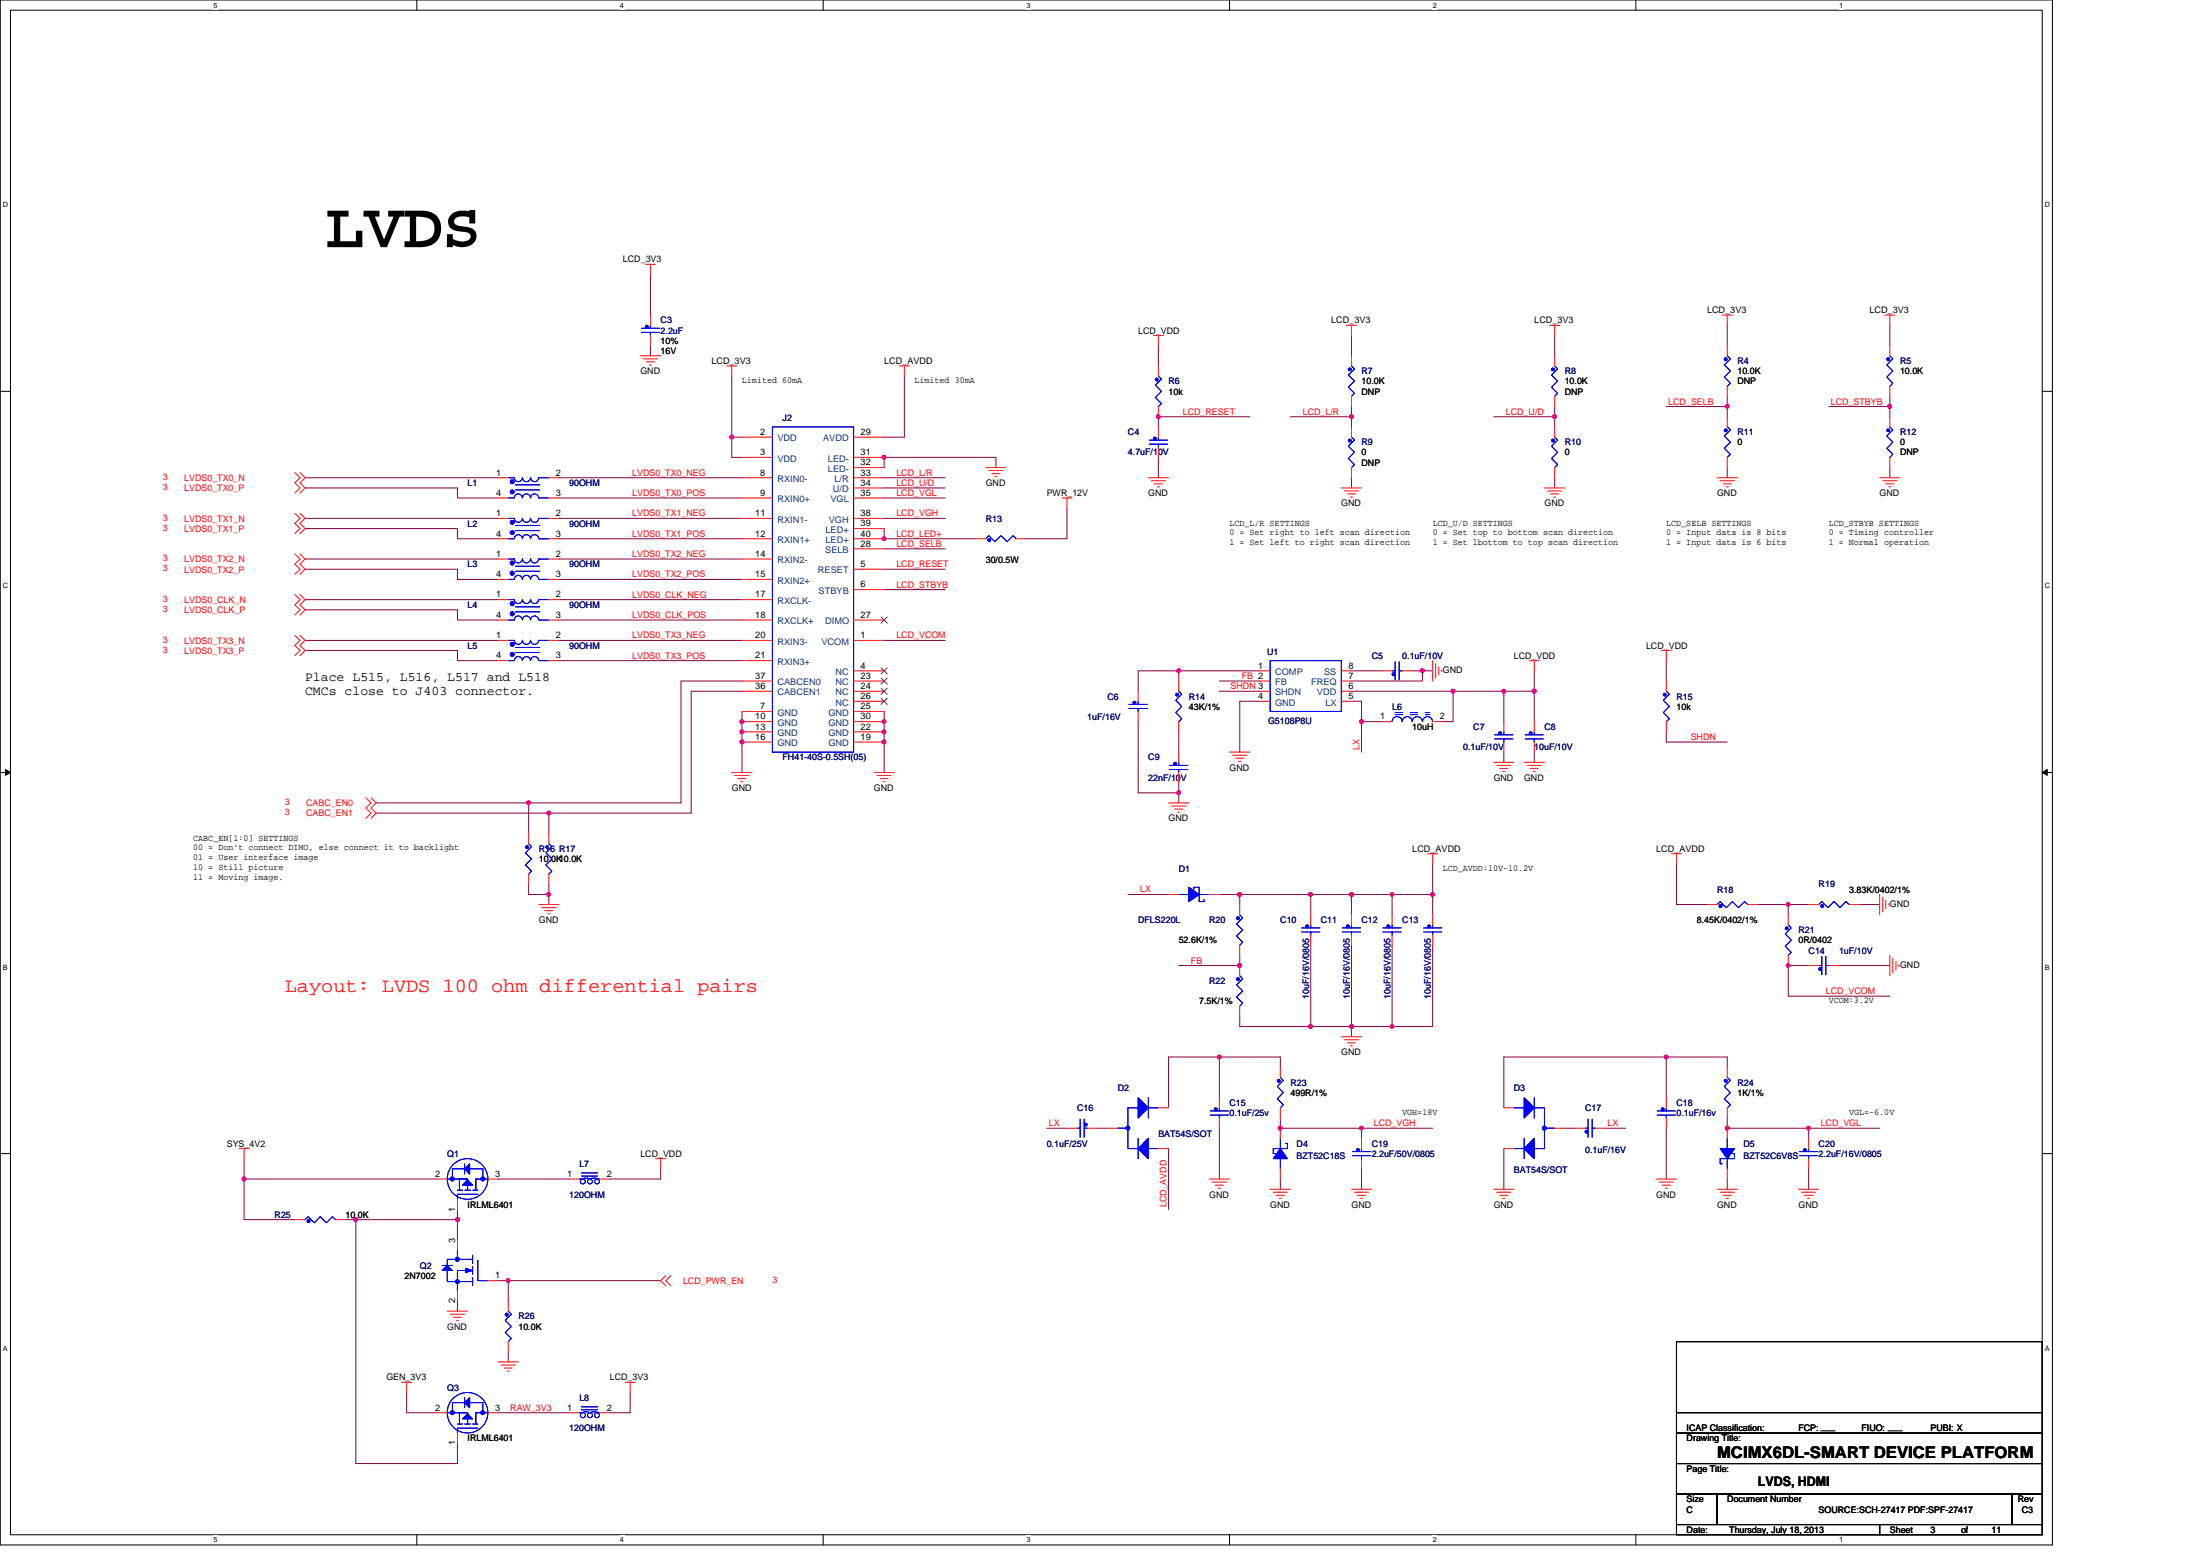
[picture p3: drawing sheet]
<svg xmlns="http://www.w3.org/2000/svg" width="297mm" height="210mm" viewBox="0 0 297 210" stroke-linecap="round" stroke-linejoin="round" font-family="sans-serif">
<path d="M0 0h277.1v208.5h-277.1zM1.4 1.4h274.3v205.7h-274.3z" fill="none" stroke="#000" stroke-width=".14"/>
<g fill="#fff">
<path d="M28.8 .1h.6v1.1h-.6z"/>
<path d="M28.8 207.3h.6v1.1h-.6z"/>
</g>
<path d="M56.3 0v1.4M56.3 207.1v1.4" fill="none" stroke="#000" stroke-width=".14"/>
<g fill="#fff">
<path d="M83.7 .1h.6v1.1h-.6z"/>
<path d="M83.7 207.3h.6v1.1h-.6z"/>
</g>
<path d="M111.1 0v1.4M111.1 207.1v1.4" fill="none" stroke="#000" stroke-width=".14"/>
<g fill="#fff">
<path d="M138.6 .1h.5v1.1h-.5z"/>
<path d="M138.6 207.3h.5v1.1h-.5z"/>
</g>
<path d="M166 0v1.4M166 207.1v1.4" fill="none" stroke="#000" stroke-width=".14"/>
<g fill="#fff">
<path d="M193.4 .1h.6v1.1h-.6z"/>
<path d="M193.4 207.3h.6v1.1h-.6z"/>
</g>
<path d="M220.9 0v1.4M220.9 207.1v1.4" fill="none" stroke="#000" stroke-width=".14"/>
<g fill="#fff">
<path d="M248.3 .1h.6v1.1h-.6z"/>
<path d="M248.3 207.3h.6v1.1h-.6z"/>
<path d="M.4 27.1h.7v1.1h-.7z"/>
<path d="M276.1 27.1h.7v1.1h-.7z"/>
<path d="M.4 78.5h.7v1.1h-.7z"/>
<path d="M276.1 78.5h.7v1.1h-.7z"/>
</g>
<path d="M0 52.8h1.4M275.7 52.8h1.4" fill="none" stroke="#000" stroke-width=".14"/>
<g fill="#fff">
<path d="M.4 130h.7v1.1h-.7z"/>
<path d="M276.1 130h.7v1.1h-.7z"/>
</g>
<path d="M0 104.2h1.4M275.7 104.2h1.4" fill="none" stroke="#000" stroke-width=".14"/>
<path d="M.7 103.8l.7 .4-.7 .4zM275.7 104.2l.7-.4v.8z" fill="#000" stroke="#000" stroke-width=".14"/>
<g fill="#fff">
<path d="M.4 181.4h.7v1.1h-.7z"/>
<path d="M276.1 181.4h.7v1.1h-.7z"/>
</g>
<path d="M0 155.7h1.4M275.7 155.7h1.4M226.4 193.4h49.3v4.1h-49.3zM226.4 197.5h49.3v4.1h-49.3zM226.4 181.1h49.3v12.3h-49.3zM226.4 190.6h49.3M226.4 205.7h27.4v1.4h-27.4zM226.4 201.6h5.4v4.1h-5.4zM231.8 201.6h39.8v4.1h-39.8zM253.8 205.7h21.9v1.4h-21.9zM271.6 201.6h4.1v4.1h-4.1z" fill="none" stroke="#000" stroke-width=".14"/>
<g fill="none" stroke="#800040" stroke-width=".14">
<path d="M87.8 37v5.5M87.8 46.6v1.4M98.8 59h1.4M98.8 59v2.7h1.4M98.8 50.8v8.2M122.1 50.8v8.2h-2.7M156.4 46.6v2.8M168.8 56.2h-12.4v1.4M174.2 56.2h8.3v1.4M182.5 45.3v2.7M182.5 54.9v1.3M201.7 56.2h8.2v1.4"/>
<path d="M209.9 45.3v2.7M209.9 54.9v1.3M225 54.9h8.2v1.3M233.2 43.9v2.7M233.2 53.5v1.4M246.9 54.9h8.3v1.3M255.2 43.9v2.7M255.2 53.5v1.4M41.2 75.4h26M41.2 71.3h20.6v1.4h5.4M41.2 70h26M41.2 64.5h26"/>
<path d="M41.2 76.8h20.6v1.4h5.4M41.2 65.8h20.6v1.4h5.4M75.5 75.4h24.7M75.5 78.2h24.7M75.5 70h24.7M75.5 72.7h24.7M75.5 64.5h24.7M75.5 67.2h24.7M119.4 74.1h8.2M119.4 65.8h8.2M119.4 79.6h8.2M119.4 67.2h8.2"/>
<path d="M119.4 70h8.2M119.4 71.3v1.4h12.3M119.4 64.5h8.2M119.4 76.8h8.2M134.5 63.1v-1.4h-15.1v1.4M144.1 68.6v4.1h-5.5M156.4 61.7v2.8M182.5 64.5v1.3M209.9 64.5v1.3M233.2 63.1v1.4M255.2 63.1v1.4M41.2 80.9h26"/>
<path d="M41.2 86.4h26M41.2 82.3h20.6v1.4h5.4M41.2 87.8h20.6v1.4h5.4M75.5 80.9h24.7M75.5 83.7h24.7M75.5 86.4h24.7M75.5 89.2h24.7M100.2 96v8.2M100.2 91.9h-8.3v16.5h-20.5M100.2 93.3h-6.9v16.4h-19.2M119.4 86.4h8.2M119.4 96v8.2"/>
<path d="M153.7 97.4v9.6h5.4M159.1 98.8v2.7M159.1 90.5h11M159.1 91.9v-1.4h-5.4v2.8M164.6 93.3h5.5M164.6 91.9h5.5M170.1 94.6h-2.7v6.9M182.5 93.3h13.7v4.1h-1.4M182.5 90.5h4.1M182.5 94.6h1.3v2.8M183.8 97.4h2.8M183.8 97.4v4.1"/>
<path d="M190.7 90.5h1.4M192.1 90.5v1.4h-9.6M192.1 90.5h1.3M196.2 93.3h6.8M203 93.3v4.1M203 93.3h4.2M207.2 93.3v4.1M207.2 90.5v2.8M225 98.8v1.3h8.2M225 89.2v2.7M50.8 109.7h23.3v2.8M50.8 108.4h20.6"/>
<path d="M71.4 119.3v1.4h2.7M71.4 108.4v4.1M74.1 119.3v1.4M159.1 105.6v1.4M159.1 107v1.4M193.4 116.6v4.1M203 101.5v1.4M207.2 101.5v1.4M226.4 116.6v5.5h4.1M74.1 120.7v1.4M152.3 120.7h5.5M164.6 120.7h2.8"/>
<path d="M167.4 137.2v1.3h9.6M167.4 120.7h9.6M167.4 128.9v1.4h-8.3M167.4 120.7v1.4M177 127.6v10.9M177 138.5h5.5M177 120.7h5.5M177 120.7v2.7M182.5 138.5v1.4M182.5 120.7v2.7M182.5 138.5h5.5M182.5 127.6v10.9"/>
<path d="M182.5 120.7h5.5M188 120.7h5.4M188 127.6v10.9M188 120.7v2.7M193.4 127.6v10.9h-5.4M193.4 120.7v2.7M237.3 122.1h4.1M241.4 122.1h2.8M241.4 122.1v1.3M244.2 130.3h-2.8v4.1h13.8M248.3 130.3h6.9M251.1 122.1h2.7"/>
<path d="M33 159.1h26M33 156.4v2.7M33 159.1v5.5h6.8M67.2 159.1h9.7M89.2 157.7v1.4h-6.9M141.3 152.3h2.8M148.2 152.3h1.3M157.8 155v8.2M164.6 142.6h-6.8v6.9M164.6 152.3v6.8M172.9 144v-1.4h-8.3v5.5M172.9 150.9v1.4h10.9"/>
<path d="M172.9 159.1v1.4M183.8 152.3h9.6M183.8 152.3v1.3M183.8 157.7v2.8M203 155v5.5M211.3 152.3h1.3M216.8 152.3h2.7M225 142.6v5.5M225 152.3v6.8M225 142.6h-22v6.9M225 142.6h8.2v1.4M233.2 159.1v1.4"/>
<path d="M233.2 150.9v1.4h11M244.2 157.7v2.8M253.8 152.3h-9.6v1.3M46.7 164.6h1.3M48 164.6v32.9h13.8v-2.7M48 164.6h13.8M61.8 175.6v1.3M61.8 163.2v1.4M61.8 164.6v2.7M67.2 172.8h1.4M68.6 172.8h20.6M68.6 172.8v2.8"/>
<path d="M54.9 187.9v2.7h4.1M67.2 190.6h9.7M68.6 182.4v1.4M85.1 187.9v2.7h-2.8"/>
</g>
<g fill="#f0f" stroke="#f0f" stroke-width=".14">
<circle cx="119.4" cy="98.8" r=".27"/>
<circle cx="119.4" cy="97.4" r=".27"/>
<circle cx="119.4" cy="100.1" r=".27"/>
<circle cx="100.2" cy="100.1" r=".27"/>
<circle cx="100.2" cy="98.8" r=".27"/>
<circle cx="100.2" cy="97.4" r=".27"/>
<circle cx="98.8" cy="59" r=".27"/>
<circle cx="71.4" cy="108.3" r=".27"/>
<circle cx="74.1" cy="109.7" r=".27"/>
<circle cx="182.5" cy="56.2" r=".27"/>
<circle cx="233.2" cy="54.9" r=".27"/>
<circle cx="209.9" cy="56.2" r=".27"/>
<circle cx="255.1" cy="54.9" r=".27"/>
<circle cx="74.1" cy="120.7" r=".27"/>
<circle cx="119.4" cy="72.7" r=".27"/>
<circle cx="119.4" cy="61.7" r=".27"/>
<circle cx="233.2" cy="152.2" r=".27"/>
<circle cx="244.2" cy="152.2" r=".27"/>
<circle cx="187.9" cy="138.5" r=".27"/>
<circle cx="164.6" cy="142.6" r=".27"/>
<circle cx="203" cy="93.3" r=".27"/>
<circle cx="177" cy="138.5" r=".27"/>
<circle cx="192" cy="90.5" r=".27"/>
<circle cx="159.1" cy="90.5" r=".27"/>
<circle cx="196.2" cy="93.3" r=".27"/>
<circle cx="182.5" cy="138.5" r=".27"/>
<circle cx="182.5" cy="120.7" r=".27"/>
<circle cx="177" cy="120.7" r=".27"/>
<circle cx="193.4" cy="120.7" r=".27"/>
<circle cx="187.9" cy="120.7" r=".27"/>
<circle cx="183.8" cy="152.2" r=".27"/>
<circle cx="172.9" cy="152.2" r=".27"/>
<circle cx="156.4" cy="56.2" r=".27"/>
<circle cx="167.4" cy="130.3" r=".27"/>
<circle cx="167.4" cy="120.7" r=".27"/>
<circle cx="225" cy="142.6" r=".27"/>
<circle cx="159.1" cy="107" r=".27"/>
<circle cx="183.8" cy="97.4" r=".27"/>
<circle cx="61.7" cy="164.6" r=".27"/>
<circle cx="68.6" cy="172.8" r=".27"/>
<circle cx="32.9" cy="159.1" r=".27"/>
<circle cx="48" cy="164.6" r=".27"/>
<circle cx="207.1" cy="93.3" r=".27"/>
<circle cx="241.4" cy="122.1" r=".27"/>
<circle cx="241.4" cy="130.3" r=".27"/>
</g>
<g fill="none" stroke="#f00" stroke-width=".14">
<path d="M87.1 35.7h1.4M87.8 35.7v1.3M86.5 48h2.7M86.9 48.4h1.9M87.3 48.8h1.1M87.7 49.3h.3M87.8 42.5v1.4M87.8 45.3v1.3M98.1 49.4h1.4M98.8 49.4v1.4M100.2 59h4.1M115.2 59h4.2"/>
<path d="M121.4 49.4h1.4M122.1 49.4v1.4M155.7 45.3h1.4M156.4 45.3v1.3M156.4 57.6v1.4M156.4 49.4v1.4M156.4 54.9v1.3M181.8 43.9h1.4M182.5 43.9v1.4M182.5 48v1.4M182.5 53.5v1.4M182.5 57.6v1.4"/>
<path d="M209.2 43.9h1.4M209.9 43.9v1.4M209.9 48v1.4M209.9 53.5v1.4M209.9 57.6v1.4M232.5 42.5h1.4M233.2 42.5v1.4M233.2 46.6v1.4M233.2 52.1v1.4M233.2 56.2v1.4M254.5 42.5h1.3M255.2 42.5v1.4"/>
<path d="M255.2 56.2v1.4M255.2 46.6v1.4M255.2 52.1v1.4M39.8 74.8l.7 .6-.7 .7 .7 .7-.7 .7M39.8 69.3l.7 .7-.7 .6 .7 .7-.7 .7M39.8 63.8l.7 .7-.7 .7 .7 .6-.7 .7M40.5 74.8l.7 .6-.7 .7 .7 .7-.7 .7M40.5 69.3l.7 .7-.7 .6 .7 .7-.7 .7M40.5 63.8l.7 .7-.7 .7 .7 .6-.7 .7M67.2 75.4h1.4M67.2 78.2h1.4M67.2 64.5h1.4"/>
<path d="M67.2 67.2h1.4M67.2 70h1.4M67.2 72.7h1.4M74.1 75.4h1.4M74.1 78.2h1.4M74.1 64.5h1.4M74.1 67.2h1.4M74.1 70h1.4M74.1 72.7h1.4M100.2 61.7h4.1M100.2 67.2h4.1M100.2 64.5h4.1"/>
<path d="M100.2 72.7h4.1M100.2 70h4.1M100.2 78.2h4.1M100.2 75.4h4.1M115.2 76.8h4.2M115.2 74.1h4.2M115.2 79.6h4.2M115.2 61.7h4.2M115.2 63.1h4.2M115.2 64.5h4.2M115.2 65.8h4.2M115.2 67.2h4.2"/>
<path d="M115.2 70h4.2M115.2 71.3h4.2M115.2 72.7h4.2M131.7 72.7h1.4M133.1 63.1h2.7M133.5 63.5h1.9M133.9 63.9h1.1M134.3 64.3h.3M137.2 72.7h1.4M143.4 67.2h1.4M144.1 67.2v1.4M155 64.5h2.8"/>
<path d="M155.4 64.9h2M155.8 65.3h1.1M156.3 65.7h.2M156.4 60.3v1.4M181.1 65.8h2.7M181.5 66.3h1.9M181.9 66.7h1.1M182.3 67.1h.3M182.5 63.1v1.4M208.5 65.8h2.8M208.9 66.3h2M209.4 66.7h1.1"/>
<path d="M209.8 67.1h.2M209.9 63.1v1.4M231.8 64.5h2.8M232.3 64.9h1.9M232.7 65.3h1.1M233.1 65.7h.3M233.2 61.7v1.4M253.8 64.5h2.7M254.2 64.9h1.9M254.6 65.3h1.1M255 65.7h.3M255.2 61.7v1.4"/>
<path d="M39.8 80.2l.7 .7-.7 .7 .7 .7-.7 .7M39.8 85.7l.7 .7-.7 .7 .7 .7-.7 .7M40.5 80.2l.7 .7-.7 .7 .7 .7-.7 .7M40.5 85.7l.7 .7-.7 .7 .7 .7-.7 .7M67.2 80.9h1.4M67.2 83.7h1.4M67.2 86.4h1.4M67.2 89.2h1.4M74.1 80.9h1.4M74.1 83.7h1.4M74.1 86.4h1.4M74.1 89.2h1.4"/>
<path d="M100.2 83.7h4.1M100.2 80.9h4.1M100.2 98.8h4.1M100.2 86.4h4.1M100.2 89.2h4.1M100.2 96h4.1M100.2 97.4h4.1M100.2 93.3h4.1M100.2 91.9h4.1M115.2 98.8h4.2M115.2 94.6h4.2M115.2 96h4.2"/>
<path d="M115.2 93.3h4.2M115.2 97.4h4.2M115.2 90.5h4.2M115.2 91.9h4.2M115.2 83.7h4.2M115.2 86.4h4.2M153.7 93.3v1.3M153.7 96v1.4M159.1 91.9v1.4M159.1 97.4v1.4M170.1 90.5h1.4M170.1 91.9h1.4"/>
<path d="M170.1 93.3h1.4M170.1 94.6h1.4M181.1 94.6h1.4M181.1 93.3h1.4M181.1 91.9h1.4M181.1 90.5h1.4M186.6 90.5h1.4M186.6 97.4h1.4M189.3 90.5h1.4M193.4 89.2v2.7M193.4 97.4h1.4M193.8 89.6v1.9"/>
<path d="M194.3 90v1.1M194.7 90.4v.3M203 97.4v1.4M206.5 89.2h1.3M207.2 89.2v1.3M207.2 97.4v1.4M224.3 87.8h1.4M225 87.8v1.4M225 91.9v1.4M225 97.4v1.4M49.4 107.7l.7 .7-.7 .7 .7 .6-.7 .7M50.1 107.7l.7 .7-.7 .7 .7 .6-.7 .7"/>
<path d="M71.4 112.5v1.4M71.4 118v1.3M74.1 112.5v1.4M74.1 118v1.3M98.8 104.2h2.7M99.2 104.6h1.9M99.6 105.1h1.1M100 105.5h.3M100.2 100.1h4.1M115.2 100.1h4.2M118 104.2h2.8M118.4 104.6h1.9"/>
<path d="M118.8 105.1h1.1M119.2 105.5h.3M157.8 108.4h2.7M158.2 108.8h1.9M158.6 109.2h1.1M159 109.6h.3M159.1 101.5v1.4M159.1 104.2v1.4M166 101.5h2.8M166.4 101.9h1.9M166.8 102.3h1.1M167.2 102.7h.3"/>
<path d="M192.8 115.2h1.3M193.4 115.2v1.4M201.7 102.9h2.7M202.1 103.3h1.9M202.5 103.7h1.1M202.9 104.1h.3M203 100.1v1.4M205.8 102.9h2.7M206.2 103.3h1.9M206.6 103.7h1.1M207 104.1h.3M207.2 100.1v1.4"/>
<path d="M225.7 115.2h1.4M226.4 115.2v1.4M72.7 122.1h2.8M73.1 122.5h2M73.6 122.9h1.1M74 123.3h.2M157.8 120.7h1.3M163.3 120.7h1.3M167.4 130.3v1.4M167.4 135.8v1.4M167.4 122.1v1.3M167.4 127.6v1.3"/>
<path d="M177 123.4v1.4M177 126.2v1.4M181.1 139.9h2.7M182.5 123.4v1.4M182.5 126.2v1.4M188 123.4v1.4M188 126.2v1.4M193.4 123.4v1.4M193.4 126.2v1.4M230.5 122.1h1.3M236 122.1h1.3M241.4 123.4v1.4"/>
<path d="M241.4 128.9v1.4M244.2 130.3h1.4M244.2 122.1h1.4M246.9 130.3h1.4M249.7 122.1h1.4M253.8 120.7v2.7M254.2 121.1v1.9M254.6 121.5v1.1M255 121.9v.3M255.2 128.9v2.8M255.6 129.3v2M256 129.8v1.1"/>
<path d="M256.4 130.2v.3M32.3 155h1.4M33 155v1.4M59 159.1h1.4M65.9 159.1h1.3M76.9 159.1h1.3M81 159.1h1.3M88.5 156.4h1.4M89.2 156.4v1.3M144.1 152.3h1.3M146.8 152.3h1.4M149.5 152.3h1.4"/>
<path d="M156.4 155h1.4M156.4 149.5h1.4M163.3 159.1h2.7M163.7 159.5h1.9M164.1 159.9h1.1M164.6 148.1v1.4M164.6 150.9v1.4M172.9 144v1.4M172.9 149.5v1.4M172.9 157.7v1.4M172.9 152.3v1.3M181.5 140.3h1.9"/>
<path d="M181.9 140.7h1.1M182.3 141.1h.3M183.8 153.6v1.4M183.8 156.4v1.3M203 149.5h1.4M203 155h1.4M209.9 152.3h1.4M212.6 152.3h1.4M215.4 152.3h1.4M223.6 159.1h2.8M224 159.5h2M224.4 159.9h1.1"/>
<path d="M225 148.1v1.4M225 150.9v1.4M233.2 144v1.4M233.2 149.5v1.4M233.2 152.3v1.3M233.2 157.7v1.4M244.2 153.6v1.4M244.2 156.4v1.3M39.8 164.6h1.4M45.3 164.6h1.4M60.4 176.9h2.7M60.8 177.4h1.9"/>
<path d="M61.2 177.8h1.1M61.6 178.2h.3M61.8 161.9v1.3M61.8 167.3v1.4M61.8 174.2v1.4M65.9 172.8h1.3M68.6 175.6v1.3M89.9 172.1l-.7 .7 .7 .7M90.6 172.1l-.7 .7 .7 .7M164.5 160.3h.3M171.5 160.5h2.7M171.9 160.9h1.9"/>
<path d="M172.3 161.3h1.1M172.7 161.7h.3M182.5 160.5h2.7M182.9 160.9h1.9M183.3 161.3h1.1M183.7 161.7h.3M201.7 160.5h2.7M202.1 160.9h1.9M202.5 161.3h1.1M202.9 161.7h.3M224.9 160.3h.2M231.8 160.5h2.8"/>
<path d="M232.3 160.9h1.9M232.7 161.3h1.1M233.1 161.7h.3M242.8 160.5h2.8M243.2 160.9h1.9M243.6 161.3h1.1M244 161.7h.3M54.2 186.5h1.4M54.9 186.5v1.4M59 190.6h1.4M61.8 193.4v1.4M65.9 190.6h1.3"/>
<path d="M67.2 183.8h2.8M67.7 184.2h1.9M68.1 184.6h1.1M68.5 185h.3M68.6 181.1v1.3M76.9 190.6h1.3M81 190.6h1.3M84.4 186.5h1.4M85.1 186.5v1.4"/>
</g>
<g fill="none" stroke="#00f" stroke-width=".14">
<path d="M86.6 44.9h2.5M86.6 44.3h2.5M87.8 44.9v.4M87.8 43.9v.4M104.3 57.6h10.9v43.9h-10.9zM155.2 59.9h2.4M155.2 59.4h2.4M156.4 59v.4M156.4 50.8l.4 .4-.8 .8 .8 .8-.8 .8 .8 .9-.4 .4M156.4 59.9v.4M182.5 49.4l.4 .4-.8 .8 .8 .8-.8 .9 .8 .8-.4 .4M182.5 59l.4 .4-.8 .8 .8 .8-.8 .9 .8 .8-.4 .4"/>
<path d="M209.9 49.4l.4 .4-.8 .8 .8 .8-.8 .9 .8 .8-.4 .4M209.9 59l.4 .4-.8 .8 .8 .8-.8 .9 .8 .8-.4 .4M233.2 48l.4 .4-.8 .9 .8 .8-.8 .8 .8 .8-.4 .4M233.2 57.6l.4 .4-.8 .8 .8 .9-.8 .8 .8 .8-.4 .4M255.2 57.6l.4 .4-.8 .8 .8 .9-.8 .8 .8 .8-.4 .4M255.2 48l.4 .4-.8 .9 .8 .8-.8 .8 .8 .8-.4 .4M68.6 67.2h.8M68.6 72.7h.8M68.6 75.4h.8M68.6 64.5h.8M69.2 75.9h.1M69.2 64.9h.1"/>
<path d="M69.2 70.4h.1M69.4 67.2a.54 .54 0 0 1 .6-.5 .54 .54 0 0 1 .5 .5M69.4 72.7a.54 .54 0 0 1 .6-.5 .54 .54 0 0 1 .5 .5M69.4 75.4a.54 .54 0 0 0 .6 .6 .54 .54 0 0 0 .5-.6M69.4 64.5a.54 .54 0 0 0 .6 .5 .54 .54 0 0 0 .5-.5M69.6 76.4h3.3M69.6 65.4h3.3M69.6 70.9h3.3M69.6 77.1h3.3M69.6 66.1h3.3M69.6 71.6h3.3M70.5 78.2a.54 .54 0 0 0-.5-.6 .54 .54 0 0 0-.6 .6h-.8"/>
<path d="M70.5 69.9a.54 .54 0 0 1-.5 .6 .54 .54 0 0 1-.6-.6l-.8 .1M70.5 78.2a.54 .54 0 0 1 .6-.6 .54 .54 0 0 1 .5 .6M70.5 67.2a.54 .54 0 0 1 .6-.5 .54 .54 0 0 1 .5 .5M70.5 72.7a.54 .54 0 0 1 .6-.5 .54 .54 0 0 1 .5 .5M70.5 75.4a.54 .54 0 0 0 .6 .6 .54 .54 0 0 0 .5-.6M70.5 64.5a.54 .54 0 0 0 .6 .5 .54 .54 0 0 0 .5-.5M70.5 69.9a.54 .54 0 0 0 .6 .6 .54 .54 0 0 0 .5-.6M71.6 78.2a.55 .55 0 0 1 .6-.6 .55 .55 0 0 1 .5 .6h1.4M71.6 67.2a.54 .54 0 0 1 .6-.5 .54 .54 0 0 1 .5 .5M71.6 72.7a.54 .54 0 0 1 .6-.5 .54 .54 0 0 1 .5 .5M71.6 75.4a.54 .54 0 0 0 .6 .6 .54 .54 0 0 0 .5-.6M71.6 64.5a.54 .54 0 0 0 .6 .5 .54 .54 0 0 0 .5-.5"/>
<path d="M71.6 69.9a.55 .55 0 0 0 .6 .6 .55 .55 0 0 0 .5-.5h1.4M72.7 67.2h1.4M72.7 72.7h1.4M72.7 75.4h1.4M72.7 64.5h1.4M133.1 72.7l.4-.4 .8 .8 .8-.8 .9 .8 .8-.8 .4 .4M68.6 83.7h.8M69.2 81.3h.1M69.2 86.8h.1M69.4 83.7a.54 .54 0 0 1 .6-.6 .54 .54 0 0 1 .5 .6M69.6 81.9h3.3M69.6 87.4h3.3"/>
<path d="M69.6 82.6h3.3M69.6 88.1h3.3M70.5 89.1a.54 .54 0 0 0-.5-.5 .54 .54 0 0 0-.6 .6h-.8M70.5 80.9a.54 .54 0 0 1-.5 .5 .54 .54 0 0 1-.6-.5h-.8M70.5 86.4a.54 .54 0 0 1-.5 .6 .54 .54 0 0 1-.6-.6h-.8M70.5 83.7a.54 .54 0 0 1 .6-.6 .54 .54 0 0 1 .5 .6M70.5 89.1a.54 .54 0 0 1 .6-.5 .54 .54 0 0 1 .5 .5M70.5 80.9a.54 .54 0 0 0 .6 .5 .54 .54 0 0 0 .5-.5M70.5 86.4a.54 .54 0 0 0 .6 .6 .54 .54 0 0 0 .5-.6M71.6 83.7a.54 .54 0 0 1 .6-.6 .54 .54 0 0 1 .5 .6M71.6 89.1a.55 .55 0 0 1 .6-.5 .55 .55 0 0 1 .5 .6h1.4M71.6 80.9a.55 .55 0 0 0 .6 .5 .55 .55 0 0 0 .5-.5h1.4"/>
<path d="M71.6 86.4a.55 .55 0 0 0 .6 .6 .55 .55 0 0 0 .5-.6h1.4M72.7 83.7h1.4M152.4 95.6h2.5M152.4 95.1h2.5M153.7 95.6v.4M153.7 94.6v.5M159.1 93.3l.5 .4-.9 .8 .9 .8-.9 .9 .9 .8-.5 .4M171.5 89.2h9.6v6.8h-9.6zM188 90.5h.4M188.4 89.3v2.5M188.9 89.3v2.5M188.9 90.5h.4"/>
<path d="M189.3 97.4a.68 .68 0 0 0-.7-.7 .68 .68 0 0 0-.6 .7M192 97.4a.69 .69 0 0 0-.6-.7 .69 .69 0 0 0-.7 .7 .67 .67 0 0 0-.7-.7 .67 .67 0 0 0-.7 .7M193.4 97.4a.68 .68 0 0 0-.7-.7 .68 .68 0 0 0-.6 .7M201.8 99.7h2.5M201.8 99.2h2.5M203 98.8v.4M203 99.7v.4M205.9 99.7h2.5M205.9 99.2h2.5M207.2 99.7v.4M207.2 98.8v.4M225 93.3l.4 .4-.8 .8 .8 .8-.8 .9 .8 .8-.4 .4"/>
<path d="M71.4 113.9l.4 .4-.9 .8 .9 .8-.9 .8 .9 .9-.4 .4M74.1 113.9l.4 .4-.8 .8 .8 .8-.8 .8 .8 .9-.4 .4M157.9 103.8h2.5M157.9 103.3h2.5M159.1 103.8v.4M159.1 102.9v.4M159.1 120.7h1.4M161.2 120v-.3h.7v2h.7v-.3M161.9 120.7h1.4M167.4 131.7l.4 .4-.8 .8 .8 .8-.8 .9 .8 .8-.4 .4M167.4 123.4l.4 .5-.8 .8 .8 .8-.8 .8 .8 .8-.4 .5M175.7 125.8h2.5"/>
<path d="M175.7 125.2h2.5M177 125.8v.4M177 124.8v.4M181.2 125.8h2.5M181.2 125.2h2.5M182.5 124.8v.4M182.5 125.8v.4M186.7 125.8h2.5M186.7 125.2h2.5M188 125.8v.4M188 124.8v.4M192.2 125.8h2.5"/>
<path d="M192.2 125.2h2.5M193.4 125.8v.4M193.4 124.8v.4M231.8 122.1l.5-.4 .8 .8 .8-.8 .8 .8 .8-.8 .5 .4M241.4 124.8l.4 .4-.8 .8 .8 .9-.8 .8 .8 .8-.4 .4M245.6 130.3h.4M245.6 122.1l.4-.4 .8 .8 .8-.8 .8 .8 .9-.8 .4 .4M246 129.1v2.5M246.5 129.1v2.5M246.5 130.3h.4M60.4 159.1h2.7v1.5M61.8 159.1h1.3v.6"/>
<path d="M62 159.2v1.3M62 159.1v1.5M62.7 157.1v1.3M62.7 157.7h-1.6v1.4M63.4 157.7h1.8v1.4M64.5 159.1h-.3v1.4M65.9 159.1h-1.7v1.5M78.2 159.1h.4M78.5 158.7h2.2M78.5 158.3h2.2M78.6 159.1l.5-.1 .5 .1M80.6 159.1h.4"/>
<path d="M80.7 159h-.5l-.5 .1M145.4 152.3h.4M145.8 151v2.5M146.4 151v2.5M146.4 152.3h.4M150.9 152.3h1.4M152.3 152.3v2.7h1.4M153.7 153.6v2.8M153.7 149.5h-1.4v2.8M155 155h1.4M155 149.5h1.4M155 148.1v2.8"/>
<path d="M163.4 150.5h2.5M163.4 149.9h2.5M164.6 149.5v.4M164.6 150.5v.4M172.9 145.4l.4 .4-.8 .8 .8 .8-.8 .9 .8 .8-.4 .4M172.9 156.4v1.3M172.9 153.6v1.4M173.5 154.3h.3v.7h-1.9v.7h.3M182.6 156h2.5M182.6 155.4h2.5M183.8 156v.4M183.8 155v.4"/>
<path d="M204.4 155h1.4M204.4 149.5h1.4M205.8 153.6v2.8M207.2 149.5h1.3v2.8M207.2 148.1v2.8M208.5 152.3h1.4M208.5 152.3v2.7h-1.3M214 152.3h.4M214.4 151v2.5M215 151v2.5M215 152.3h.4M223.7 150.5h2.5"/>
<path d="M223.7 149.9h2.5M225 150.5v.4M225 149.5v.4M233.2 145.4l.4 .4-.8 .8 .8 .8-.8 .9 .8 .8-.4 .4M233.2 153.6v1.4M233.2 156.4v1.3M233.9 155.7h.3v.7h-1.9v.7h.2M242.9 156h2.5M242.9 155.4h2.5M244.2 156v.4M244.2 155v.4M41.2 164.6l.4-.4 .8 .8 .8-.8 .9 .8 .8-.8 .4 .4"/>
<path d="M59.7 170.8h1.4M60.4 171.4v1.6h3.4M61.8 168.7v1.2M61.8 160.6h.7M62.7 160.6h.8M63.1 171.4h-1.3v2.8M63.8 160.6h.7M63.8 169.9h-3.4v.9M63.8 172.4v1.1M63.8 170.9v1.1M63.8 169.4v1.1M64.5 170.1v2.7h1.4"/>
<path d="M64.5 161.2h-2.7v.7M68.6 176.9l.4 .5-.8 .8 .8 .8-.8 .8 .8 .8-.4 .5M60.4 190.6h2.7v1.6M61.8 190.6h1.3v.6M61.8 192.2h.7M62 190.8v1.2M62 190.6v1.6M62.7 188.6v1.4M62.7 189.3h-1.6v1.3M62.7 192.2h.8M63.4 189.3h1.8v1.3M63.8 192.2h.7"/>
<path d="M64.5 190.6h-.3v1.4M64.5 192.7h-2.7v.7M65.9 190.6h-1.7v1.6M78.2 190.6h.4M78.5 190.2h2.2M78.5 189.8h2.2M78.6 190.6l.5-.1 .5 .1M80.6 190.6h.4M80.7 190.6l-.5-.1-.5 .1"/>
<circle cx="63.1" cy="159.1" r="2.75"/>
<circle cx="78.7" cy="159.4" r=".33"/>
<circle cx="79.7" cy="159.4" r=".33"/>
<circle cx="80.6" cy="159.4" r=".33"/>
<circle cx="63.1" cy="190.6" r="2.74"/>
<circle cx="78.7" cy="191" r=".34"/>
<circle cx="79.6" cy="191" r=".34"/>
<circle cx="80.6" cy="191" r=".34"/>
</g>
<g fill="#00f" stroke="#00f" stroke-width=".14">
<path d="M187.3 124.9h.3v.2h-.3z" fill-rule="evenodd"/>
<path d="M187.3 124.9h.3v.2h-.3z" fill-rule="evenodd"/>
<path d="M167 132h.3v.3h-.3z" fill-rule="evenodd"/>
<path d="M167 132h.3v.3h-.3z" fill-rule="evenodd"/>
<path d="M182.1 49.7h.3v.3h-.3z" fill-rule="evenodd"/>
<path d="M182.1 49.7h.3v.3h-.3z" fill-rule="evenodd"/>
<path d="M209.5 49.7h.3v.3h-.3z" fill-rule="evenodd"/>
<path d="M209.5 49.7h.3v.3h-.3z" fill-rule="evenodd"/>
<path d="M232.9 48.3h.2v.3h-.2z" fill-rule="evenodd"/>
<path d="M232.9 48.3h.2v.3h-.2z" fill-rule="evenodd"/>
<path d="M63.4 157.1v1.3l-.7-.7z" fill-rule="evenodd"/>
<path d="M63.1 159.2l.7 .7h-1.3z" fill-rule="evenodd"/>
<path d="M63.4 157.1v1.3l-.7-.7z" fill-rule="evenodd"/>
<path d="M63.1 159.2l.7 .7h-1.3z" fill-rule="evenodd"/>
<path d="M182.1 59.3h.3v.3h-.3z" fill-rule="evenodd"/>
<path d="M182.1 59.3h.3v.3h-.3z" fill-rule="evenodd"/>
<path d="M209.5 59.3h.3v.3h-.3z" fill-rule="evenodd"/>
<path d="M209.5 59.3h.3v.3h-.3z" fill-rule="evenodd"/>
<path d="M160.5 119.7l1.4 1-1.4 1z" fill-rule="evenodd"/>
<path d="M160.5 119.7l1.4 1-1.4 1z" fill-rule="evenodd"/>
<path d="M224.4 149.6h.2v.2h-.2z" fill-rule="evenodd"/>
<path d="M224.4 149.6h.2v.2h-.2z" fill-rule="evenodd"/>
<path d="M164 149.6h.3v.2h-.3z" fill-rule="evenodd"/>
<path d="M164 149.6h.3v.2h-.3z" fill-rule="evenodd"/>
<path d="M59.7 171.4l.7-.6 .7 .6z" fill-rule="evenodd"/>
<path d="M62.9 171.2l.9 .2-.9 .3z" fill-rule="evenodd"/>
<path d="M59.7 171.4l.7-.6 .7 .6z" fill-rule="evenodd"/>
<path d="M62.9 171.2l.9 .2-.9 .3z" fill-rule="evenodd"/>
<path d="M153.7 155l1.3-1.4v2.8z" fill-rule="evenodd"/>
<path d="M153.7 148.1l1.3 1.4-1.3 1.4z" fill-rule="evenodd"/>
<path d="M153.7 155l1.3-1.4v2.8z" fill-rule="evenodd"/>
<path d="M153.7 148.1l1.3 1.4-1.3 1.4z" fill-rule="evenodd"/>
<path d="M158.5 102.9h.3v.3h-.3z" fill-rule="evenodd"/>
<path d="M158.5 102.9h.3v.3h-.3z" fill-rule="evenodd"/>
<path d="M63.4 188.6v1.4l-.7-.7z" fill-rule="evenodd"/>
<path d="M62.5 191.5l.6-.7 .7 .7z" fill-rule="evenodd"/>
<path d="M63.4 188.6v1.4l-.7-.7z" fill-rule="evenodd"/>
<path d="M62.5 191.5l.6-.7 .7 .7z" fill-rule="evenodd"/>
<path d="M232.3 155h1.9l-1 1.4z" fill-rule="evenodd"/>
<path d="M232.3 155h1.9l-1 1.4z" fill-rule="evenodd"/>
<path d="M172.9 155l.9 1.4h-1.9z" fill-rule="evenodd"/>
<path d="M172.9 155l.9 1.4h-1.9z" fill-rule="evenodd"/>
<path d="M181.8 124.9h.3v.2h-.3z" fill-rule="evenodd"/>
<path d="M181.8 124.9h.3v.2h-.3z" fill-rule="evenodd"/>
<path d="M205.8 148.1l1.4 1.4-1.4 1.4z" fill-rule="evenodd"/>
<path d="M205.8 155l1.4-1.4v2.8z" fill-rule="evenodd"/>
<path d="M205.8 148.1l1.4 1.4-1.4 1.4z" fill-rule="evenodd"/>
<path d="M205.8 155l1.4-1.4v2.8z" fill-rule="evenodd"/>
<path d="M68.3 177.3h.2v.2h-.2z" fill-rule="evenodd"/>
<path d="M68.3 177.3h.2v.2h-.2z" fill-rule="evenodd"/>
<path d="M202.4 98.8h.3v.3h-.3z" fill-rule="evenodd"/>
<path d="M202.4 98.8h.3v.3h-.3z" fill-rule="evenodd"/>
<path d="M254.8 48.3h.3v.3h-.3z" fill-rule="evenodd"/>
<path d="M254.8 48.3h.3v.3h-.3z" fill-rule="evenodd"/>
<path d="M243.6 155.1h.2v.2h-.2z" fill-rule="evenodd"/>
<path d="M243.6 155.1h.2v.2h-.2z" fill-rule="evenodd"/>
<path d="M71 114.2h.3v.2h-.3z" fill-rule="evenodd"/>
<path d="M71 114.2h.3v.2h-.3z" fill-rule="evenodd"/>
<path d="M146.4 151.6h.3v.3h-.3z" fill-rule="evenodd"/>
<path d="M146.4 151.6h.3v.3h-.3z" fill-rule="evenodd"/>
<circle cx="172.7" cy="145.9" r=".19"/>
<circle cx="245.8" cy="130.8" r=".2"/>
<circle cx="69.2" cy="77.4" r=".27"/>
<circle cx="69.2" cy="76" r=".27"/>
<circle cx="153.2" cy="94.8" r=".2"/>
<circle cx="188.1" cy="91" r=".19"/>
<circle cx="183.3" cy="155.2" r=".19"/>
<circle cx="61.1" cy="159.1" r=".27"/>
<circle cx="65.2" cy="159.1" r=".27"/>
<circle cx="233" cy="58.1" r=".19"/>
<circle cx="69.2" cy="82.8" r=".27"/>
<circle cx="69.2" cy="81.5" r=".27"/>
<circle cx="193" cy="125" r=".19"/>
<circle cx="61.7" cy="169.9" r=".27"/>
<circle cx="61.8" cy="173" r=".26"/>
<circle cx="152.3" cy="152.2" r=".27"/>
<circle cx="176.5" cy="125" r=".19"/>
<circle cx="73.9" cy="114.3" r=".19"/>
<circle cx="133.6" cy="72.9" r=".19"/>
<circle cx="233" cy="145.9" r=".19"/>
<circle cx="255" cy="58.1" r=".19"/>
<circle cx="61.1" cy="190.6" r=".27"/>
<circle cx="65.2" cy="190.6" r=".27"/>
<circle cx="87.3" cy="44.1" r=".19"/>
<circle cx="155.9" cy="59.2" r=".19"/>
<circle cx="41.7" cy="164.8" r=".2"/>
<circle cx="224.8" cy="93.7" r=".19"/>
<circle cx="69.2" cy="66.4" r=".26"/>
<circle cx="69.2" cy="65" r=".27"/>
<circle cx="208.5" cy="152.2" r=".27"/>
<circle cx="167.2" cy="123.9" r=".2"/>
<circle cx="156.2" cy="51.2" r=".19"/>
<circle cx="69.2" cy="71.9" r=".27"/>
<circle cx="69.2" cy="70.5" r=".27"/>
<circle cx="69.2" cy="88.3" r=".27"/>
<circle cx="69.2" cy="87" r=".26"/>
<circle cx="232.3" cy="122.3" r=".2"/>
<circle cx="206.7" cy="99" r=".19"/>
<circle cx="246" cy="122.3" r=".2"/>
<circle cx="214.2" cy="152.7" r=".19"/>
<circle cx="158.9" cy="93.7" r=".19"/>
<circle cx="241.2" cy="125.3" r=".19"/>
</g>
<path d="M119 94.2l.8 .9M119 92.9l.8 .8M119 90.1l.8 .9M119 91.5l.8 .8M119 83.3l.8 .8M119.8 94.2l-.8 .9M119.8 92.9l-.8 .8M119.8 90.1l-.8 .9M119.8 91.5l-.8 .8M119.8 83.3l-.8 .8" fill="none" stroke="#804000" stroke-width=".14"/>
<path d="M188.4 96.4h4.6M188.4 96.2h4.6" fill="none" stroke="#fff" stroke-width=".14" stroke-dasharray="1 1 1 1 1 1 1 1"/>
<path d="M188.4 96.4h4.6M188.4 96.2h4.6" fill="none" stroke="#00f" stroke-width=".14" stroke-dasharray="1 1 1 1 1 1 1 1"/>
<text font-size="8.8" x="43.9" y="33.4">LVDS</text>
<text font-size="2.7" fill="#f00" x="38.5" y="133.9">Layout: LVDS 100 ohm differential pairs</text>
<text font-size="2.2" x="231.8" y="196.8">MCIMX6DL-SMART DEVICE PLATFORM</text>
<g font-size="1.8">
<text x="41.2" y="91.9">Place L515, L516, L517 and L518</text>
<text x="41.2" y="93.8">CMCs close to J403 connector.</text>
<text x="237.3" y="200.5">LVDS, HDMI</text>
</g>
<g font-size="1.2">
<text x="84.1" y="35.4">LCD_3V3</text>
<text x="89.2" y="46.4">10%</text>
<text x="89.2" y="47.8">16V</text>
<text x="153.7" y="45">LCD_VDD</text>
<text x="179.7" y="43.6">LCD_3V3</text>
<text x="207.2" y="43.6">LCD_3V3</text>
<text x="230.5" y="42.3">LCD_3V3</text>
<text x="252.4" y="42.3">LCD_3V3</text>
<text x="86.5" y="50.5">GND</text>
<text x="96.1" y="49.1">LCD_3V3</text>
<text x="100.2" y="51.7">Limited 60mA</text>
<text x="119.4" y="49.1">LCD_AVDD</text>
<text x="123.5" y="51.7">Limited 30mA</text>
<text x="157.8" y="53.3">10k</text>
<text x="183.8" y="51.9">10.0K</text>
<text x="183.8" y="53.3">DNP</text>
<text x="211.3" y="51.9">10.0K</text>
<text x="211.3" y="53.3">DNP</text>
<text x="234.6" y="50.5">10.0K</text>
<text x="234.6" y="51.9">DNP</text>
<text x="256.5" y="50.5">10.0K</text>
<text x="102.7" y="58.7">2</text>
<text x="116.2" y="58.7">29</text>
<text x="67" y="64.2">1</text>
<text x="75.1" y="64.2">2</text>
<text x="102.7" y="61.4">3</text>
<text x="102.7" y="64.2">8</text>
<text x="116.2" y="64.2">33</text>
<text x="116.2" y="65.6">34</text>
<text x="116.2" y="61.4">31</text>
<text x="116.2" y="62.8">32</text>
<text x="133.1" y="65.6">GND</text>
<text x="183.8" y="61.5">0</text>
<text x="183.8" y="62.8">DNP</text>
<text x="211.3" y="61.5">0</text>
<text x="234.6" y="60.1">0</text>
<text x="256.5" y="60.1">0</text>
<text x="256.5" y="61.5">DNP</text>
<text x="67" y="66.9">4</text>
<text x="67" y="69.7">1</text>
<text x="75.1" y="66.9">3</text>
<text x="75.1" y="69.7">2</text>
<text x="102" y="69.7">11</text>
<text x="102.7" y="66.9">9</text>
<text x="116.2" y="66.9">35</text>
<text x="116.2" y="71">39</text>
<text x="116.2" y="69.7">38</text>
<text x="141.3" y="67">PWR_12V</text>
<text x="155" y="67">GND</text>
<text x="166" y="70.9">LCD_L/R SETTINGS</text>
<text x="181.1" y="68.3">GND</text>
<text x="193.4" y="70.9">LCD_U/D SETTINGS</text>
<text x="208.5" y="68.3">GND</text>
<text x="225" y="70.9">LCD_SELB SETTINGS</text>
<text x="231.8" y="67">GND</text>
<text x="246.9" y="70.9">LCD_STBYB SETTINGS</text>
<text x="253.8" y="67">GND</text>
<text x="67" y="75.1">1</text>
<text x="67" y="77.9">4</text>
<text x="67" y="72.4">4</text>
<text x="75.1" y="75.1">2</text>
<text x="75.1" y="77.9">3</text>
<text x="75.1" y="72.4">3</text>
<text x="102" y="72.4">12</text>
<text x="102" y="77.9">15</text>
<text x="102" y="75.1">14</text>
<text x="116.2" y="76.5">5</text>
<text x="116.2" y="72.4">40</text>
<text x="116.2" y="73.8">28</text>
<text x="133.1" y="76">30/0.5W</text>
<text x="166" y="72.2">0 = Set right to left scan direction</text>
<text x="166" y="73.6">1 = Set left to right scan direction</text>
<text x="193.4" y="72.2">0 = Set top to bottom scan direction</text>
<text x="193.4" y="73.6">1 = Set lbottom to top scan direction</text>
<text x="225" y="72.2">0 = Input data is 8 bits</text>
<text x="225" y="73.6">1 = Input data is 6 bits</text>
<text x="246.9" y="72.2">0 = Timing controller</text>
<text x="246.9" y="73.6">1 = Normal operation</text>
<text x="67" y="80.6">1</text>
<text x="67" y="83.4">4</text>
<text x="75.1" y="80.6">2</text>
<text x="75.1" y="83.4">3</text>
<text x="102" y="83.4">18</text>
<text x="102" y="80.6">17</text>
<text x="116.2" y="79.3">6</text>
<text x="116.2" y="83.4">27</text>
<text x="67" y="86.1">1</text>
<text x="67" y="88.9">4</text>
<text x="75.1" y="86.1">2</text>
<text x="75.1" y="88.9">3</text>
<text x="102" y="86.1">20</text>
<text x="102" y="88.9">21</text>
<text x="116.2" y="86.1">1</text>
<text x="204.4" y="88.9">LCD_VDD</text>
<text x="222.2" y="87.5">LCD_VDD</text>
<text x="102" y="93">36</text>
<text x="102" y="91.6">37</text>
<text x="102.7" y="95.7">7</text>
<text x="116.2" y="95.7">25</text>
<text x="116.2" y="94.3">26</text>
<text x="116.2" y="93">24</text>
<text x="116.2" y="90.2">4</text>
<text x="116.2" y="91.6">23</text>
<text x="160.5" y="95.8">43K/1%</text>
<text x="169.9" y="90.2">1</text>
<text x="169.9" y="94.3">4</text>
<text x="182.1" y="91.6">7</text>
<text x="182.1" y="94.3">5</text>
<text x="182.1" y="90.2">8</text>
<text x="182.1" y="93">6</text>
<text x="194.8" y="90.8">GND</text>
<text x="226.4" y="95.8">10k</text>
<text x="102" y="99.8">16</text>
<text x="102" y="98.5">13</text>
<text x="102" y="97.1">10</text>
<text x="116.2" y="98.5">22</text>
<text x="116.2" y="99.8">19</text>
<text x="116.2" y="97.1">30</text>
<text x="186.3" y="97.1">1</text>
<text x="190.7" y="98.5">10uH</text>
<text x="194.4" y="97.1">2</text>
<text x="98.8" y="106.7">GND</text>
<text x="118" y="106.7">GND</text>
<text x="166" y="104">GND</text>
<text x="201.7" y="105.4">GND</text>
<text x="205.8" y="105.4">GND</text>
<text x="26.1" y="113.5">CABC_EN[1:0] SETTINGS</text>
<text x="157.8" y="110.8">GND</text>
<text x="26.1" y="114.8">00 = Don’t connect DIMO, else connect it to backlight</text>
<text x="26.1" y="116.1">01 = User interface image</text>
<text x="26.1" y="117.4">10 = Still picture</text>
<text x="26.1" y="118.7">11 = Moving image.</text>
<text x="72.7" y="116.3">10.0K10.0K</text>
<text x="190.7" y="115">LCD_AVDD</text>
<text x="194.8" y="117.6">LCD_AVDD:10V-10.2V</text>
<text x="223.6" y="115">LCD_AVDD</text>
<text x="72.7" y="124.6">GND</text>
<text x="229.1" y="124.6">8.45K/0402/1%</text>
<text x="249.7" y="120.5">3.83K/0402/1%</text>
<text x="255.2" y="122.4">GND</text>
<text x="159.1" y="127.3">52.6K/1%</text>
<text x="242.8" y="127.3">0R/0402</text>
<text x="256.5" y="130.6">GND</text>
<text x="161.9" y="135.6">7.5K/1%</text>
<text x="246.9" y="135.4">VCOM:3.2V</text>
<text x="181.1" y="142.4">GND</text>
<text x="174.2" y="147.9">499R/1%</text>
<text x="234.6" y="147.9">1K/1%</text>
<text x="30.6" y="154.7">SYS_4V2</text>
<text x="189.3" y="150.5">VGH=18V</text>
<text x="249.7" y="150.5">VGL=-6.0V</text>
<text x="58.8" y="158.8">2</text>
<text x="66.8" y="158.8">3</text>
<text x="76.6" y="158.8">1</text>
<text x="81.9" y="158.8">2</text>
<text x="86.5" y="156.1">LCD_VDD</text>
<text x="163.3" y="161.6">GND</text>
<text x="223.6" y="161.6">GND</text>
<text x="46.7" y="164.3">10.0K</text>
<text x="61.5" y="167.8" transform="rotate(-90 61.5 167.8)">3</text>
<text x="61.5" y="163.5" transform="rotate(-90 61.5 163.5)">1</text>
<text x="63.1" y="163">IRLML6401</text>
<text x="171.5" y="163">GND</text>
<text x="182.5" y="163">GND</text>
<text x="201.7" y="163">GND</text>
<text x="231.8" y="163">GND</text>
<text x="242.8" y="163">GND</text>
<text x="54.6" y="172.6">2N7002</text>
<text x="66.8" y="172.5">1</text>
<text x="60.4" y="179.4">GND</text>
<text x="61.5" y="175.9" transform="rotate(-90 61.5 175.9)">2</text>
<text x="70" y="179.4">10.0K</text>
<text x="52.2" y="186.3">GEN_3V3</text>
<text x="58.8" y="190.4">2</text>
<text x="66.8" y="190.4">3</text>
<text x="76.6" y="190.4">1</text>
<text x="81.9" y="190.4">2</text>
<text x="82.3" y="186.3">LCD_3V3</text>
<text x="61.5" y="195.1" transform="rotate(-90 61.5 195.1)">1</text>
<text x="63.1" y="194.5">IRLML6401</text>
<text x="227.7" y="194.5">Drawing Title:</text>
<text x="227.7" y="193.1">ICAP Classification:</text>
<text x="242.8" y="193.1">FCP: ___</text>
<text x="251.3" y="193.1">FIUO: ___</text>
<text x="260.6" y="193.1">PUBI: X</text>
<text x="227.7" y="202.8">Size</text>
<text x="227.7" y="198.6">Page Title:</text>
<text x="233.2" y="202.8">Document Number</text>
<text x="272.4" y="202.8">Rev</text>
<text x="227.7" y="206.9">Date:</text>
<text x="227.7" y="204.1">C</text>
<text x="233.5" y="206.9">Thursday, July 18, 2013</text>
<text x="245.6" y="204.1">SOURCE:SCH-27417 PDF:SPF-27417</text>
<text x="255.2" y="206.9">Sheet</text>
<text x="260.6" y="206.9">3</text>
<text x="264.8" y="206.9">of</text>
<text x="268.9" y="206.9">11</text>
<text x="273" y="204.1">C3</text>
</g>
<g font-size="1.2" fill="#000080">
<text x="89.2" y="43.6">C3</text>
<text x="89.2" y="45">2.2uF</text>
<text x="157.8" y="51.9">R6</text>
<text x="183.8" y="50.5">R7</text>
<text x="211.3" y="50.5">R8</text>
<text x="234.6" y="49.1">R4</text>
<text x="256.5" y="49.1">R5</text>
<text x="105.7" y="56.8">J2</text>
<text x="152.3" y="58.7">C4</text>
<text x="234.6" y="58.7">R11</text>
<text x="256.5" y="58.7">R12</text>
<text x="63.1" y="65.6">L1</text>
<text x="76.9" y="65.6">90OHM</text>
<text x="152.3" y="61.5">4.7uF/10V</text>
<text x="183.8" y="60.1">R9</text>
<text x="211.3" y="60.1">R10</text>
<text x="63.1" y="71.1">L2</text>
<text x="76.9" y="71.1">90OHM</text>
<text x="133.1" y="70.4">R13</text>
<text x="63.1" y="76.6">L3</text>
<text x="76.9" y="76.6">90OHM</text>
<text x="63.1" y="82">L4</text>
<text x="76.9" y="82">90OHM</text>
<text x="63.1" y="87.5">L5</text>
<text x="76.9" y="87.5">90OHM</text>
<text x="171.1" y="88.3">U1</text>
<text x="185.2" y="88.9">C5</text>
<text x="189.3" y="88.9">0.1uF/10V</text>
<text x="149.5" y="94.4">C6</text>
<text x="160.5" y="94.4">R14</text>
<text x="188" y="95.8">L6</text>
<text x="226.4" y="94.4">R15</text>
<text x="146.8" y="97.1">1uF/16V</text>
<text x="171.2" y="97.7">G5108P8U</text>
<text x="197.5" y="101.3">0.1uF/10V</text>
<text x="198.9" y="98.5">C7</text>
<text x="207.2" y="101.3">10uF/10V</text>
<text x="208.5" y="98.5">C8</text>
<text x="105.7" y="102.6">FH41-40S-0.5SH(05)</text>
<text x="155" y="102.6">C9</text>
<text x="155" y="105.4">22nF/10V</text>
<text x="72.7" y="115">R16 R17</text>
<text x="159.1" y="117.7">D1</text>
<text x="245.6" y="119.8">R19</text>
<text x="153.7" y="124.6">DFLS220L</text>
<text x="163.3" y="124.6">R20</text>
<text x="172.9" y="124.6">C10</text>
<text x="178.3" y="124.6">C11</text>
<text x="183.8" y="124.6">C12</text>
<text x="189.3" y="124.6">C13</text>
<text x="231.8" y="120.5">R18</text>
<text x="242.8" y="125.9">R21</text>
<text x="244.2" y="128.7">C14</text>
<text x="248.3" y="128.7">1uF/10V</text>
<text x="163.3" y="132.8">R22</text>
<text x="176.8" y="134.8" transform="rotate(-90 176.8 134.8)">10uF/16V/0805</text>
<text x="182.2" y="134.8" transform="rotate(-90 182.2 134.8)">10uF/16V/0805</text>
<text x="187.7" y="134.8" transform="rotate(-90 187.7 134.8)">10uF/16V/0805</text>
<text x="193.2" y="134.8" transform="rotate(-90 193.2 134.8)">10uF/16V/0805</text>
<text x="145.4" y="149.9">C16</text>
<text x="150.9" y="147.2">D2</text>
<text x="166" y="149.3">C15</text>
<text x="174.2" y="146.5">R23</text>
<text x="204.4" y="147.2">D3</text>
<text x="214" y="149.9">C17</text>
<text x="226.4" y="149.3">C18</text>
<text x="234.6" y="146.5">R24</text>
<text x="141.3" y="154.7">0.1uF/25V</text>
<text x="156.4" y="153.4">BAT54S/SOT</text>
<text x="166" y="150.6">0.1uF/25v</text>
<text x="175.1" y="154.7">D4</text>
<text x="185.2" y="154.7">C19</text>
<text x="214" y="155.6">0.1uF/16V</text>
<text x="226.4" y="150.6">0.1uF/16v</text>
<text x="235.4" y="154.7">D5</text>
<text x="245.6" y="154.7">C20</text>
<text x="60.4" y="156.1">Q1</text>
<text x="76.9" y="161.6">120OHM</text>
<text x="78.2" y="157.5">L7</text>
<text x="175.1" y="156.4">BZT52C18S</text>
<text x="185.2" y="156.1">2.2uF/50V/0805</text>
<text x="204.4" y="158.3">BAT54S/SOT</text>
<text x="235.4" y="156.4">BZT52C6V8S</text>
<text x="245.6" y="156.1">2.2uF/16V/0805</text>
<text x="37.1" y="164.3">R25</text>
<text x="56.7" y="171.2">Q2</text>
<text x="70" y="178.1">R26</text>
<text x="60.4" y="187.7">Q3</text>
<text x="78.2" y="189">L8</text>
<text x="76.9" y="193.1">120OHM</text>
</g>
<g font-size="1.2" fill="#004080">
<text x="105" y="59.6">VDD</text>
<text x="111.1" y="59.6">AVDD</text>
<text x="105" y="62.3">VDD</text>
<text x="105" y="65">RXIN0-</text>
<text x="111.8" y="62.3">LED-</text>
<text x="111.8" y="63.7">LED-</text>
<text x="112.7" y="65">L/R</text>
<text x="105" y="67.8">RXIN0+</text>
<text x="105" y="70.5">RXIN1-</text>
<text x="111.5" y="71.9">LED+</text>
<text x="111.9" y="70.5">VGH</text>
<text x="112.1" y="67.8">VGL</text>
<text x="112.5" y="66.4">U/D</text>
<text x="105" y="73.3">RXIN1+</text>
<text x="105" y="76">RXIN2-</text>
<text x="110.4" y="77.4">RESET</text>
<text x="111.4" y="74.6">SELB</text>
<text x="111.5" y="73.3">LED+</text>
<text x="105" y="78.8">RXIN2+</text>
<text x="105" y="81.5">RXCLK-</text>
<text x="110.5" y="80.1">STBYB</text>
<text x="105" y="84.2">RXCLK+</text>
<text x="105" y="87">RXIN3-</text>
<text x="105" y="89.7">RXIN3+</text>
<text x="110.9" y="87">VCOM</text>
<text x="111.4" y="84.2">DIMO</text>
<text x="105" y="93.9">CABCEN1</text>
<text x="105" y="92.5">CABCEN0</text>
<text x="112.8" y="95.2">NC</text>
<text x="112.8" y="93.9">NC</text>
<text x="112.8" y="91.1">NC</text>
<text x="112.8" y="92.5">NC</text>
<text x="172.2" y="91.1">COMP</text>
<text x="172.2" y="92.5">FB</text>
<text x="172.2" y="93.9">SHDN</text>
<text x="172.2" y="95.2">GND</text>
<text x="177" y="92.5">FREQ</text>
<text x="177.8" y="93.9">VDD</text>
<text x="178.8" y="91.1">SS</text>
<text x="179" y="95.2">LX</text>
<text x="105" y="100.7">GND</text>
<text x="105" y="99.3">GND</text>
<text x="105" y="96.6">GND</text>
<text x="105" y="98">GND</text>
<text x="111.8" y="99.3">GND</text>
<text x="111.8" y="100.7">GND</text>
<text x="111.8" y="96.6">GND</text>
<text x="111.8" y="98">GND</text>
</g>
<g font-size="1.2" fill="#f00">
<text x="159.7" y="56">LCD_RESET</text>
<text x="175.9" y="56">LCD_L/R</text>
<text x="203.3" y="56">LCD_U/D</text>
<text x="225.3" y="54.6">LCD_SELB</text>
<text x="247.2" y="54.6">LCD_STBYB</text>
<text x="22" y="64.8">3</text>
<text x="24.9" y="64.9">LVDS0_TX0_N</text>
<text x="85.4" y="64.2">LVDS0_TX0_NEG</text>
<text x="121" y="64.2">LCD_L/R</text>
<text x="121" y="65.6">LCD_U/D</text>
<text x="22" y="70.3">3</text>
<text x="22" y="71.6">3</text>
<text x="22" y="66.1">3</text>
<text x="24.9" y="70.4">LVDS0_TX1_N</text>
<text x="24.9" y="71.8">LVDS0_TX1_P</text>
<text x="24.9" y="66.3">LVDS0_TX0_P</text>
<text x="85.4" y="69.7">LVDS0_TX1_NEG</text>
<text x="85.4" y="66.9">LVDS0_TX0_POS</text>
<text x="121" y="66.9">LCD_VGL</text>
<text x="121" y="69.7">LCD_VGH</text>
<text x="22" y="75.7">3</text>
<text x="22" y="77.1">3</text>
<text x="24.9" y="75.9">LVDS0_TX2_N</text>
<text x="24.9" y="77.3">LVDS0_TX2_P</text>
<text x="85.4" y="75.2">LVDS0_TX2_NEG</text>
<text x="85.4" y="77.9">LVDS0_TX2_POS</text>
<text x="85.4" y="72.4">LVDS0_TX1_POS</text>
<text x="121" y="73.8">LCD_SELB</text>
<text x="121" y="76.5">LCD_RESET</text>
<text x="121" y="72.4">LCD_LED+</text>
<text x="22" y="81.2">3</text>
<text x="22" y="82.6">3</text>
<text x="24.9" y="81.4">LVDS0_CLK_N</text>
<text x="24.9" y="82.7">LVDS0_CLK_P</text>
<text x="85.4" y="80.6">LVDS0_CLK_NEG</text>
<text x="85.4" y="83.4">LVDS0_CLK_POS</text>
<text x="121" y="79.3">LCD_STBYB</text>
<text x="22" y="86.7">3</text>
<text x="22" y="88.1">3</text>
<text x="24.9" y="86.8">LVDS0_TX3_N</text>
<text x="24.9" y="88.2">LVDS0_TX3_P</text>
<text x="85.4" y="86.1">LVDS0_TX3_NEG</text>
<text x="85.4" y="88.9">LVDS0_TX3_POS</text>
<text x="121" y="86.1">LCD_VCOM</text>
<text x="166.2" y="93">SHDN 3</text>
<text x="167.7" y="91.6">FB 2</text>
<text x="183.6" y="101.2" transform="rotate(-90 183.6 101.2)">LX</text>
<text x="228.3" y="99.9">SHDN</text>
<text x="38.5" y="108.7">3</text>
<text x="38.5" y="110">3</text>
<text x="41.3" y="108.8">CABC_EN0</text>
<text x="41.3" y="110.2">CABC_EN1</text>
<text x="153.9" y="120.4">LX</text>
<text x="160.8" y="130">FB</text>
<text x="246.5" y="134.2">LCD_VCOM</text>
<text x="141.6" y="152">LX</text>
<text x="185.5" y="152">LCD_VGH</text>
<text x="217" y="152">LX</text>
<text x="245.8" y="152">LCD_VGL</text>
<text x="157.5" y="162.9" transform="rotate(-90 157.5 162.9)">LCD_AVDD</text>
<text x="92.2" y="173.3">LCD_PWR_EN</text>
<text x="104.3" y="173.1">3</text>
<text x="68.9" y="190.4">RAW_3V3</text>
</g>
<g font-size="1">
<text x="28.8" y="1">5</text>
<text x="83.7" y="1">4</text>
<text x="138.6" y="1">3</text>
<text x="193.4" y="1">2</text>
<text x="248.3" y="1">1</text>
<text x=".4" y="28">D</text>
<text x="276.1" y="28">D</text>
<text x=".4" y="79.4">C</text>
<text x="276.1" y="79.4">C</text>
<text x=".4" y="130.9">B</text>
<text x="276.1" y="130.9">B</text>
<text x=".4" y="182.3">A</text>
<text x="276.1" y="182.3">A</text>
<text x="28.8" y="208.2">5</text>
<text x="83.7" y="208.2">4</text>
<text x="138.6" y="208.2">3</text>
<text x="193.4" y="208.2">2</text>
<text x="248.3" y="208.2">1</text>
</g>
</svg>
